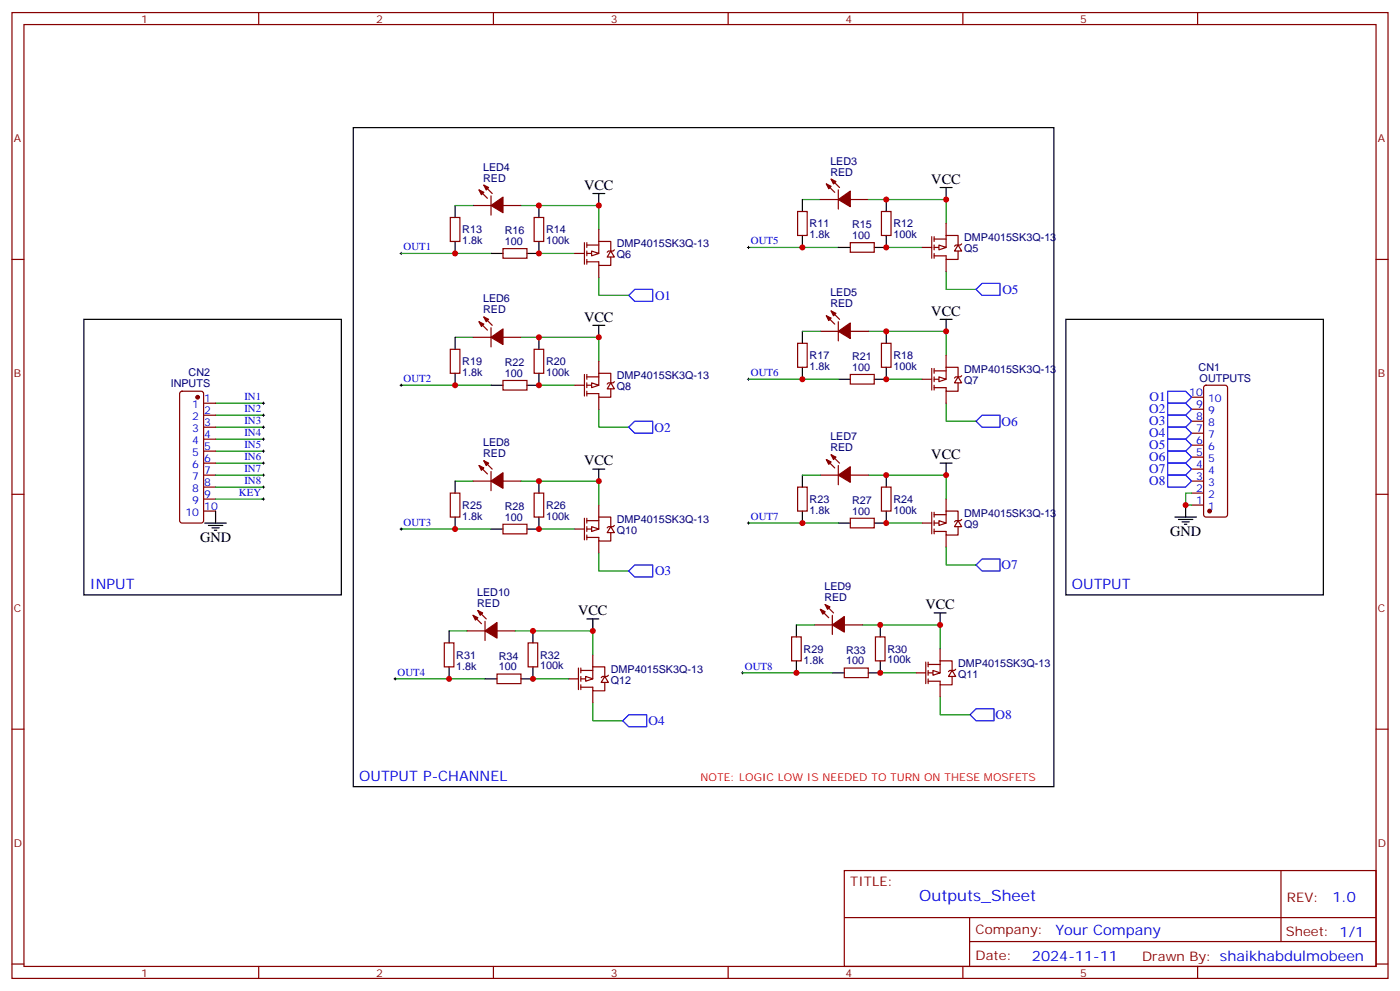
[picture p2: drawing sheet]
<svg xmlns="http://www.w3.org/2000/svg" width="412mm" height="292mm" viewBox="0 0 412 292" stroke-linecap="round" stroke-linejoin="round" font-family="sans-serif">
<g fill="none" stroke="#870000" stroke-width=".35">
<path d="M3.5 3.7h405.4v284.3h-405.4zM7.1 7.2h398.2v277.3h-398.2zM76.2 3.7v3.5M145.3 3.7v3.5M214.5 3.7v3.5M283.6 3.7v3.5M352.8 3.7v3.5M141.1 55.9l2.5 2.5M142.5 54.5l2.5 2.5M144.6 57.7v5.6M241.7 58.7h5.2M243.4 54.2l2.5 2.4"/>
<path d="M244.8 52.7l2.5 2.5M246.9 55.9v5.7M250.5 58.7h5.3M3.5 76.4h3.6M132.6 64h2.9v7.1h-2.9zM139.3 60.5h5.3M148.2 73.2h7v2.8h-7zM148.2 60.5h5.3M157.3 64h2.9v7.1h-2.9zM169.3 74.6h2.9M172.2 71.4v6.4M172.9 71.4v1.4"/>
<path d="M172.9 73.9v1.4M172.9 76.4v1.4M172.9 72.1h3.5M176.4 71.1v3.5h-3.5M176.4 71.1h3.5v2.8M176.4 67.6v3.5M176.4 78.1v3.6M179.9 73.9l1.1 1.8h-2.1zM179.9 75.7v2.4h-3.5v-1h-3.5M181 73.6l-.4 .3h-1.4l-.3 .4M234.9 62.3h2.9v7h-2.9zM250.5 71.4h7v2.9h-7z"/>
<path d="M259.6 62.3h2.9v7h-2.9zM405.3 76.4h3.6M139.3 99.3h5.3M141.1 94.7l2.5 2.5M142.5 93.3l2.5 2.5M144.6 96.5v5.6M148.2 99.3h5.3M241.7 97.5h5.2M243.4 93l2.5 2.4M244.8 91.5l2.5 2.5M246.9 94.7v5.7M250.5 97.5h5.3"/>
<path d="M53.2 115.4l.4-.2h5.7l.5 .2 .2 .5v37.4l-.3 .5-.4 .2h-5.7l-.5-.2-.2-.5v-37.4zM60 118.7h3.5M132.6 102.8h2.9v7.1h-2.9zM148.2 112h7v2.8h-7zM157.3 102.8h2.9v7.1h-2.9zM234.9 101.1h2.9v7h-2.9zM250.5 110.2h7v2.9h-7zM259.6 101.1h2.9v7h-2.9zM351 116.9h3.5M354.8 113.6l.4-.2h5.7l.5 .2 .2 .5v37.4l-.2 .5-.5 .2h-5.7l-.5-.2-.2-.5v-37.4zM60 122.2h3.5M60 125.8h3.5"/>
<path d="M60 129.3h3.5M60 132.8h3.5M60 136.3h3.5M60 139.9h3.5M141.1 137.1l2.5 2.4M142.5 135.6l2.5 2.5M144.6 138.8v5.7M241.7 139.9h5.2M243.4 135.3l2.5 2.5M244.8 133.9l2.5 2.4M246.9 137.1v5.6M250.5 139.9h5.3"/>
<path d="M351 138.1h3.5M351 134.6h3.5M351 131.1h3.5M351 127.5h3.5M351 124h3.5M351 120.5h3.5M3.5 145.5h3.6M60 143.4h3.5M60 146.9h3.5M60 150.5h3.5M132.6 145.2h2.9v7h-2.9zM139.3 141.6h5.3"/>
<path d="M148.2 154.3h7v2.9h-7zM148.2 141.6h5.3M157.3 145.2h2.9v7h-2.9zM234.9 143.4h2.9v7.1h-2.9zM250.5 152.6h7v2.8h-7zM259.6 143.4h2.9v7.1h-2.9zM351 148.7h3.5M351 145.2h3.5M351 141.6h3.5M405.3 145.5h3.6M140.8 179.7l2.4 2.5M241.7 179.4l2.4 2.5"/>
<path d="M243.1 178l2.4 2.4M130.9 189.3h2.8v7h-2.8zM137.6 185.7h5.3M139.3 181.2l2.5 2.4M142.9 182.9v5.7M146.4 198.4h7.1v2.9h-7.1zM146.4 185.7h5.3M155.6 189.3h2.8v7h-2.8zM233.2 187.5h2.8v7.1h-2.8zM239.9 184h5.3M245.2 181.2v5.6M248.7 196.7h7.1v2.8h-7.1z"/>
<path d="M248.7 184h5.3M257.9 187.5h2.8v7.1h-2.8zM3.5 214.7h3.6M405.3 214.7h3.6M248.7 256.3h156.6v28.2h-156.6zM377.3 256.3v20.9M248.7 270.1h156.5M285.6 277.2h119.6M285.6 270.1v14.2M3.5 283.8h3.6M76.2 284.5v3.5M145.3 284.5v3.5"/>
<path d="M214.5 284.5v3.5M283.6 284.5v3.5M352.8 284.5v3.5M405.3 283.8h3.6"/>
</g>
<g fill="none" stroke="#008700" stroke-width=".35">
<path d="M236.4 58.7h5.3M255.8 58.7h22.9v7.1M118.2 74.6h26.4M134.1 60.5h5.2M153.5 60.5h22.9v7.1M158.7 74.6h10.6M220.5 72.8h26.4M261.1 72.8h10.5M278.7 79.9v5.3h8.8M134.1 99.3h5.2M153.5 99.3h22.9v7.1M176.4 81.7v5.3h8.8"/>
<path d="M236.4 97.5h5.3M255.8 97.5h22.9v7.1M63.5 118.7h14.1M118.2 113.4h26.4M158.7 113.4h10.6M220.5 111.7h26.4M261.1 111.7h10.5M278.7 118.7v5.3h8.8M63.5 122.2h14.1M63.5 125.8h14.1M63.5 129.3h14.1M63.5 132.8h14.1"/>
<path d="M63.5 136.3h14.1M63.5 139.9h14.1M176.4 120.5v5.3h8.8M236.4 139.9h5.3M255.8 139.9h22.9v7M63.5 143.4h14.1M63.5 146.9h14.1M118.2 155.8h26.4M134.1 141.6h5.2M153.5 141.6h22.9v7.1M158.7 155.8h10.6M220.5 154h26.4"/>
<path d="M261.1 154h10.5M351 145.2h-1.8v3.5h1.8M176.4 162.8v5.3h8.8M278.7 161v5.3h8.8M116.4 199.8h26.5M132.3 185.7h5.3M151.7 185.7h22.9v7.1M157 199.8h10.6M218.7 198.1h26.5M234.6 184h5.3M254 184h22.9v7M259.3 198.1h10.6"/>
<path d="M174.6 206.9v5.3h8.8M276.9 205.1v5.3h8.9"/>
</g>
<g fill="none" stroke="#000" stroke-width=".29">
<path d="M117.8 74.6h.7M118.2 74.3v.7M220.1 72.8h.7M220.5 72.5v.7M77.3 118.7h.7M77.6 118.4v.7M117.8 113.4h.7M118.2 113.1v.7M220.1 111.7h.7M220.5 111.3v.7M77.3 122.2h.7M77.3 125.8h.7"/>
<path d="M77.3 129.3h.7M77.3 132.8h.7M77.3 136.3h.7M77.3 139.9h.7M77.6 121.9v.7M77.6 125.4v.7M77.6 128.9v.7M77.6 132.5v.7M77.6 136v.7M77.6 139.5v.7M77.3 143.4h.7M77.3 146.9h.7"/>
<path d="M77.6 143.1v.7M77.6 146.6v.7M117.8 155.8h.7M118.2 155.4v.7M220.1 154h.7M220.5 153.6v.7M116.1 199.8h.7M116.4 199.5v.7M218.4 198.1h.7M218.7 197.7v.7"/>
</g>
<g fill="none" stroke="#000" stroke-width=".35">
<path d="M104.1 37.6h206.3v194h-206.3zM174.6 57h3.6M176.4 57v3.5M236.4 58.7v3.6M261.1 58.7v3.6M276.9 55.2h3.6M278.7 55.2v3.5M134.1 60.5v3.5M134.1 71.1v3.5M144.6 74.6h3.6M158.7 60.5v3.5M158.7 71.1v3.5h-3.5"/>
<path d="M236.4 69.3v3.5M246.9 72.8h3.6M261.1 69.3v3.5h-3.6M24.7 94h75.8v81.2h-75.8zM134.1 99.3v3.5M158.7 99.3v3.5M174.6 95.8h3.6M176.4 95.8v3.5M236.4 97.5v3.6M261.1 97.5v3.6M276.9 94h3.6M278.7 94v3.5"/>
<path d="M314 94h75.8v81.2h-75.8zM134.1 109.9v3.5M144.6 113.4h3.6M158.7 109.9v3.5h-3.5M236.4 108.1v3.6M246.9 111.7h3.6M261.1 108.1v3.6h-3.6M174.6 138.1h3.6M176.4 138.1v3.5M236.4 139.9v3.5M261.1 139.9v3.5M276.9 136.3h3.6"/>
<path d="M278.7 136.3v3.6M60.3 154h6.4M61.4 154.7h4.2M62.4 155.4h2.2M63.1 156.1h.8M63.5 150.5v3.5M134.1 141.6v3.6M134.1 152.2v3.6M144.6 155.8h3.6M158.7 141.6v3.6M158.7 152.2v3.6h-3.5M236.4 150.5v3.5"/>
<path d="M246.9 154h3.6M261.1 150.5v3.5h-3.6M346.1 152.2h6.3M347.1 152.9h4.3M348.2 153.6h2.1M348.9 154.3h.7M349.2 148.7v3.5M132.3 185.7v3.6M132.3 196.3v3.5M142.9 199.8h3.5M157 196.3v3.5h-3.5M157 185.7v3.6"/>
<path d="M172.9 182.2h3.5M174.6 182.2v3.5M234.6 184v3.5M234.6 194.6v3.5M245.2 198.1h3.5M259.3 184v3.5M259.3 194.6v3.5h-3.5M275.2 180.4h3.5M276.9 180.4v3.6"/>
</g>
<g fill="#870000" stroke="#870000" stroke-width=".35">
<path d="M141.1 55.9l1.4 .7-.7 .7z"/>
<path d="M142.5 54.5l1.4 .7-.7 .7z"/>
<path d="M144.6 60.5l3.6-2.5v4.6z"/>
<path d="M141.1 94.7l1.4 .7-.7 .7z"/>
<path d="M142.5 93.3l1.4 .7-.7 .7z"/>
<path d="M144.6 99.3l3.6-2.5v4.6z"/>
<path d="M141.1 137.1l1.4 .7-.7 .7z"/>
<path d="M142.5 135.6l1.4 .7-.7 .8z"/>
<path d="M144.6 141.6l3.6-2.4v4.6z"/>
<path d="M139.3 181.2l1.5 .7-.7 .7z"/>
<path d="M140.8 179.7l1.4 .7-.7 .8z"/>
<path d="M142.9 185.7l3.5-2.4v4.6z"/>
<path d="M241.7 179.4l1.4 .7-.7 .7z"/>
<path d="M243.1 178l1.4 .7-.7 .7z"/>
<path d="M245.2 184l3.5-2.5v4.6z"/>
<path d="M243.4 135.3l1.4 .7-.7 .7z"/>
<path d="M244.8 133.9l1.4 .7-.7 .7z"/>
<path d="M246.9 139.9l3.6-2.5v4.6z"/>
<path d="M243.4 93l1.4 .7-.7 .7z"/>
<path d="M244.8 91.5l1.4 .8-.7 .7z"/>
<path d="M246.9 97.5l3.6-2.4v4.6z"/>
<path d="M243.4 54.2l1.4 .7-.7 .7z"/>
<path d="M244.8 52.7l1.4 .7-.7 .8z"/>
<path d="M246.9 58.7l3.6-2.4v4.6z"/>
<circle cx="58.2" cy="116.9" r=".53"/>
<circle cx="356.3" cy="150.5" r=".53"/>
</g>
<g fill="none" stroke="#00f" stroke-width=".35">
<path d="M185.2 87l1.8-1.8h5.3v3.5h-5.3zM287.5 85.2l1.8-1.8h5.3v3.6h-5.3zM344 115.2h5.2l1.8 1.7-1.8 1.8h-5.2zM344 118.7h5.2l1.8 1.8-1.8 1.7h-5.2zM185.2 125.8l1.8-1.8h5.3v3.5h-5.3zM287.5 124l1.8-1.8h5.3v3.6h-5.3zM344 122.2h5.2l1.8 1.8-1.8 1.8h-5.2zM344 125.8h5.2l1.8 1.7-1.8 1.8h-5.2zM344 129.3h5.2l1.8 1.8-1.8 1.7h-5.2zM344 132.8h5.2l1.8 1.8-1.8 1.7h-5.2zM344 136.3h5.2l1.8 1.8-1.8 1.8h-5.2zM344 139.9h5.2l1.8 1.7-1.8 1.8h-5.2z"/>
<path d="M185.2 168.1l1.8-1.8h5.3v3.6h-5.3zM287.5 166.3l1.8-1.7h5.3v3.5h-5.3zM183.4 212.2l1.8-1.8h5.3v3.6h-5.3zM285.8 210.4l1.7-1.7h5.3v3.5h-5.3z"/>
</g>
<path d="M174.3 73.9l2.1 .7-2.1 .7z" fill="#fff" stroke="#870000" stroke-width=".35"/>
<g fill="none" stroke="#870000" stroke-width=".35">
<path d="M169.3 113.4h2.9M172.2 110.2v6.4M172.9 110.2v1.5M172.9 112.7v1.4M172.9 115.2v1.4M172.9 110.9h3.5M176.4 109.9v3.5h-3.5M176.4 109.9h3.5v2.8M176.4 106.4v3.5M176.4 116.9v3.6M179.9 112.7l1.1 1.8h-2.1zM179.9 114.5v2.4h-3.5v-1h-3.5"/>
<path d="M181 112.4l-.4 .3h-1.4l-.3 .4"/>
</g>
<path d="M174.3 112.7l2.1 .7-2.1 .7z" fill="#fff" stroke="#870000" stroke-width=".35"/>
<g fill="none" stroke="#870000" stroke-width=".35">
<path d="M169.3 155.8h2.9M172.2 152.6v6.3M172.9 152.6v1.4M172.9 155v1.5M172.9 157.5v1.4M172.9 153.3h3.5M176.4 152.2v3.6h-3.5M176.4 152.2h3.5v2.8M176.4 148.7v3.5M176.4 159.3v3.5M179.9 155l1.1 1.8h-2.1zM179.9 156.8v2.5h-3.5v-1.1h-3.5"/>
<path d="M181 154.7l-.4 .3h-1.4l-.3 .4"/>
</g>
<path d="M174.3 155l2.1 .8-2.1 .7z" fill="#fff" stroke="#870000" stroke-width=".35"/>
<g fill="none" stroke="#870000" stroke-width=".35">
<path d="M167.6 199.8h2.8M170.4 196.7v6.3M171.1 196.7v1.4M171.1 199.1v1.5M171.1 197.4h3.5M174.6 196.3v3.5h-3.5M174.6 196.3h3.6v2.8M174.6 192.8v3.5M178.2 199.1l1 1.8h-2.1zM179.2 198.8l-.3 .3h-1.5l-.3 .4M171.1 201.6v1.4M174.6 203.4v3.5"/>
<path d="M178.2 200.9v2.5h-3.6v-1.1h-3.5"/>
</g>
<path d="M172.5 199.1l2.1 .7-2.1 .8z" fill="#fff" stroke="#870000" stroke-width=".35"/>
<g fill="none" stroke="#870000" stroke-width=".35">
<path d="M269.9 198.1h2.8M272.7 194.9v6.4M273.4 194.9v1.4M273.4 197.4v1.4M273.4 199.8v1.5M273.4 195.6h3.5M276.9 194.6v3.5h-3.5M276.9 194.6h3.6v2.8M276.9 191v3.6M280.5 197.4l1 1.7h-2.1zM280.5 199.1v2.5h-3.6v-1h-3.5M281.5 197l-.3 .4h-1.4l-.4 .3"/>
<path d="M276.9 201.6v3.5"/>
</g>
<path d="M274.8 197.4l2.1 .7-2.1 .7z" fill="#fff" stroke="#870000" stroke-width=".35"/>
<g fill="none" stroke="#870000" stroke-width=".35">
<path d="M271.6 154h2.9M274.5 150.8v6.4M275.2 150.8v1.4M275.2 153.3v1.4M275.2 155.8v1.4M275.2 151.5h3.5M278.7 150.5v3.5h-3.5M278.7 150.5h3.5v2.8M278.7 146.9v3.6M278.7 157.5v3.5M282.2 153.3l1.1 1.7h-2.1zM282.2 155v2.5h-3.5v-1h-3.5"/>
<path d="M283.3 152.9l-.4 .4h-1.4l-.3 .3"/>
</g>
<path d="M276.6 153.3l2.1 .7-2.1 .7z" fill="#fff" stroke="#870000" stroke-width=".35"/>
<g fill="none" stroke="#870000" stroke-width=".35">
<path d="M271.6 111.7h2.9M274.5 108.5v6.3M275.2 108.5v1.4M275.2 110.9v1.5M275.2 113.4v1.4M275.2 109.2h3.5M278.7 108.1v3.6h-3.5M278.7 108.1h3.5v2.8M278.7 104.6v3.5M278.7 115.2v3.5M282.2 110.9l1.1 1.8h-2.1zM282.2 112.7v2.5h-3.5v-1.1h-3.5"/>
<path d="M283.3 110.6l-.4 .3h-1.4l-.3 .4"/>
</g>
<path d="M276.6 110.9l2.1 .8-2.1 .7z" fill="#fff" stroke="#870000" stroke-width=".35"/>
<g fill="none" stroke="#870000" stroke-width=".35">
<path d="M271.6 72.8h2.9M274.5 69.7v6.3M275.2 69.7v1.4M275.2 72.1v1.5M275.2 74.6v1.4M275.2 70.4h3.5M278.7 69.3v3.5h-3.5M278.7 69.3h3.5v2.8M278.7 65.8v3.5M278.7 76.4v3.5M282.2 72.1l1.1 1.8h-2.1zM282.2 73.9v2.5h-3.5v-1.1h-3.5"/>
<path d="M283.3 71.8l-.4 .3h-1.4l-.3 .4"/>
</g>
<path d="M276.6 72.1l2.1 .7-2.1 .8z" fill="#fff" stroke="#870000" stroke-width=".35"/>
<g fill="#c00">
<circle cx="176.4" cy="60.5" r=".88"/>
<circle cx="158.8" cy="74.6" r=".88"/>
<circle cx="134.1" cy="74.6" r=".88"/>
<circle cx="158.8" cy="60.5" r=".88"/>
<circle cx="349.3" cy="148.7" r=".88"/>
<circle cx="158.8" cy="99.3" r=".88"/>
<circle cx="134.1" cy="113.4" r=".88"/>
<circle cx="158.8" cy="113.4" r=".88"/>
<circle cx="176.4" cy="99.3" r=".88"/>
<circle cx="158.8" cy="141.6" r=".88"/>
<circle cx="134.1" cy="155.8" r=".88"/>
<circle cx="158.8" cy="155.8" r=".88"/>
<circle cx="176.4" cy="141.6" r=".88"/>
<circle cx="157" cy="185.7" r=".88"/>
<circle cx="132.3" cy="199.8" r=".88"/>
<circle cx="157" cy="199.8" r=".88"/>
<circle cx="174.6" cy="185.7" r=".88"/>
<circle cx="276.9" cy="184" r=".88"/>
<circle cx="259.3" cy="198.1" r=".88"/>
<circle cx="234.6" cy="198.1" r=".88"/>
<circle cx="259.3" cy="184" r=".88"/>
<circle cx="278.7" cy="139.9" r=".88"/>
<circle cx="261.1" cy="154" r=".88"/>
<circle cx="236.4" cy="154" r=".88"/>
<circle cx="261.1" cy="139.9" r=".88"/>
<circle cx="278.7" cy="97.5" r=".88"/>
<circle cx="261.1" cy="111.7" r=".88"/>
<circle cx="236.4" cy="111.7" r=".88"/>
<circle cx="261.1" cy="97.5" r=".88"/>
<circle cx="261.1" cy="58.7" r=".88"/>
<circle cx="236.4" cy="72.8" r=".88"/>
<circle cx="261.1" cy="72.8" r=".88"/>
<circle cx="278.7" cy="58.7" r=".88"/>
</g>
<text font-size="4.6" fill="#00f" x="270.8" y="265.3">Outputs_Sheet</text>
<g font-size="4.2">
<text x="172" y="55.9">VCC</text>
<text x="274.3" y="54.1">VCC</text>
<text x="172" y="94.7">VCC</text>
<text x="274.3" y="92.9">VCC</text>
<text x="172" y="137">VCC</text>
<text x="274.3" y="135.2">VCC</text>
<text x="58.9" y="159.6">GND</text>
<text x="344.7" y="157.9">GND</text>
<text x="272.6" y="179.3">VCC</text>
<text x="170.3" y="181.1">VCC</text>
</g>
<g font-size="4.2" fill="#00f">
<text x="26.5" y="173.4">INPUT</text>
<text x="315.7" y="173.4">OUTPUT</text>
<text x="105.8" y="229.8">OUTPUT P-CHANNEL</text>
<text x="392.5" y="265.6">1.0</text>
<text x="310.9" y="275.1">Your Company</text>
<text x="304" y="282.9">2024-11-11</text>
</g>
<g font-size="3.9" fill="#00f">
<text x="193" y="88.2">O1</text>
<text x="295.3" y="86.5">O5</text>
<text x="338.7" y="118.2">O1</text>
<text x="295" y="125.3">O6</text>
<text x="338.5" y="121.7">O2</text>
<text x="338.5" y="125.3">O3</text>
<text x="192.8" y="127.1">O2</text>
<text x="338.5" y="128.8">O4</text>
<text x="338.5" y="132.3">O5</text>
<text x="338.5" y="135.8">O6</text>
<text x="338.5" y="139.4">O7</text>
<text x="338.5" y="142.9">O8</text>
<text x="295" y="167.6">O7</text>
<text x="193" y="169.4">O3</text>
<text x="191.1" y="213.5">O4</text>
<text x="293.3" y="211.7">O8</text>
</g>
<g font-size="3.9" fill="#800">
<text x="250.5" y="260.9">TITLE:</text>
<text x="379.1" y="265.6">REV:</text>
<text x="287.4" y="275.1">Company:</text>
<text x="378.7" y="275.7">Sheet: 1/1</text>
<text x="287.4" y="282.8">Date:</text>
<text x="336.4" y="282.8">Drawn By: shaikhabdulmobeen</text>
</g>
<g font-size="3.2" fill="#800">
<text x="41.6" y="6.7">1</text>
<text x="110.8" y="6.7">2</text>
<text x="179.9" y="6.7">3</text>
<text x="249.1" y="6.7">4</text>
<text x="318.2" y="6.7">5</text>
<text x="4.1" y="41.8">A</text>
<text x="405.9" y="41.8">A</text>
<text x="4.1" y="110.9">B</text>
<text x="405.9" y="110.9">B</text>
<text x="4.1" y="180.1">C</text>
<text x="405.9" y="180.1">C</text>
<text x="4.1" y="249.2">D</text>
<text x="405.9" y="249.2">D</text>
<text x="41.6" y="287.5">1</text>
<text x="110.8" y="287.5">2</text>
<text x="179.9" y="287.5">3</text>
<text x="249.1" y="287.5">4</text>
<text x="318.2" y="287.5">5</text>
</g>
<g font-size="3.2" fill="#000080">
<text x="142.3" y="53.4">RED</text>
<text x="142.3" y="50.2">LED4</text>
<text x="244.6" y="51.7">RED</text>
<text x="244.6" y="48.5">LED3</text>
<text x="136.2" y="71.9">1.8k</text>
<text x="136.2" y="68.7">R13</text>
<text x="148.7" y="69">R16</text>
<text x="160.9" y="71.9">100k</text>
<text x="160.9" y="68.7">R14</text>
<text x="238.5" y="70.1">1.8k</text>
<text x="238.5" y="66.9">R11</text>
<text x="251" y="70.4">100</text>
<text x="251" y="67.3">R15</text>
<text x="263.2" y="70.1">100k</text>
<text x="263.2" y="67">R12</text>
<text x="284" y="71.1">DMP4015SK3Q-13</text>
<text x="148.7" y="72.1">100</text>
<text x="181.7" y="72.8">DMP4015SK3Q-13</text>
<text x="181.7" y="76">Q6</text>
<text x="284" y="74.3">Q5</text>
<text x="142.3" y="89">LED6</text>
<text x="244.6" y="87.3">LED5</text>
<text x="142.3" y="92.3">RED</text>
<text x="244.6" y="90.5">RED</text>
<text x="136.2" y="107.5">R19</text>
<text x="148.7" y="107.8">R22</text>
<text x="160.9" y="107.5">R20</text>
<text x="238.5" y="105.7">R17</text>
<text x="251" y="106.1">R21</text>
<text x="263.2" y="105.8">R18</text>
<text x="55.6" y="110.8">CN2</text>
<text x="136.2" y="110.7">1.8k</text>
<text x="148.7" y="110.9">100</text>
<text x="160.9" y="110.7">100k</text>
<text x="181.7" y="111.7">DMP4015SK3Q-13</text>
<text x="238.5" y="108.9">1.8k</text>
<text x="251" y="109.2">100</text>
<text x="263.2" y="108.9">100k</text>
<text x="284" y="109.9">DMP4015SK3Q-13</text>
<text x="284" y="113.1">Q7</text>
<text x="353.1" y="109.1">CN1</text>
<text x="353.4" y="112.4">OUTPUTS</text>
<text x="50.3" y="114">INPUTS</text>
<text x="181.7" y="114.8">Q8</text>
<text x="142.3" y="131.4">LED8</text>
<text x="244.6" y="129.6">LED7</text>
<text x="142.3" y="134.6">RED</text>
<text x="244.6" y="132.8">RED</text>
<text x="136.2" y="149.8">R25</text>
<text x="160.9" y="149.9">R26</text>
<text x="238.5" y="148">R23</text>
<text x="251" y="148.4">R27</text>
<text x="263.2" y="148.1">R24</text>
<text x="136.2" y="153">1.8k</text>
<text x="148.7" y="153.3">100</text>
<text x="148.7" y="150.2">R28</text>
<text x="160.9" y="153">100k</text>
<text x="181.7" y="154">DMP4015SK3Q-13</text>
<text x="238.5" y="151.3">1.8k</text>
<text x="251" y="151.5">100</text>
<text x="263.2" y="151.2">100k</text>
<text x="284" y="152.2">DMP4015SK3Q-13</text>
<text x="284" y="155.4">Q9</text>
<text x="181.7" y="157.2">Q10</text>
<text x="242.8" y="173.7">LED9</text>
<text x="140.5" y="178.7">RED</text>
<text x="140.5" y="175.5">LED10</text>
<text x="242.8" y="176.9">RED</text>
<text x="134.4" y="197.1">1.8k</text>
<text x="134.4" y="193.9">R31</text>
<text x="146.9" y="197.4">100</text>
<text x="146.9" y="194.3">R34</text>
<text x="159.1" y="197.1">100k</text>
<text x="159.1" y="194">R32</text>
<text x="236.7" y="195.4">1.8k</text>
<text x="236.7" y="192.1">R29</text>
<text x="249.2" y="195.6">100</text>
<text x="249.2" y="192.5">R33</text>
<text x="261.4" y="195.3">100k</text>
<text x="261.4" y="192.2">R30</text>
<text x="282.2" y="196.3">DMP4015SK3Q-13</text>
<text x="179.9" y="198.1">DMP4015SK3Q-13</text>
<text x="179.9" y="201.3">Q12</text>
<text x="282.2" y="199.5">Q11</text>
</g>
<g font-size="3.2" fill="#00f">
<text x="221.2" y="72">OUT5</text>
<text x="118.9" y="73.7">OUT1</text>
<text x="118.9" y="112.5">OUT2</text>
<text x="221.2" y="110.8">OUT6</text>
<text x="60.1" y="118.4">1</text>
<text x="72" y="117.8">IN1</text>
<text x="350.3" y="116.6">10</text>
<text x="355.8" y="118.4">10</text>
<text x="56.7" y="120.1">1</text>
<text x="56.7" y="123.6">2</text>
<text x="60.1" y="121.9">2</text>
<text x="60.1" y="125.4">3</text>
<text x="72" y="121.4">IN2</text>
<text x="72" y="124.9">IN3</text>
<text x="352.3" y="123.6">8</text>
<text x="352.3" y="120.1">9</text>
<text x="355.8" y="125.4">8</text>
<text x="355.8" y="121.9">9</text>
<text x="56.7" y="127.2">3</text>
<text x="56.7" y="130.7">4</text>
<text x="60.1" y="128.9">4</text>
<text x="72" y="128.4">IN4</text>
<text x="72" y="131.9">IN5</text>
<text x="352.3" y="130.7">6</text>
<text x="352.3" y="127.2">7</text>
<text x="355.8" y="128.9">7</text>
<text x="56.7" y="134.2">5</text>
<text x="56.7" y="137.8">6</text>
<text x="60.1" y="132.5">5</text>
<text x="60.1" y="136">6</text>
<text x="72" y="135.5">IN6</text>
<text x="352.3" y="137.8">4</text>
<text x="352.3" y="134.2">5</text>
<text x="355.8" y="136">5</text>
<text x="355.8" y="132.5">6</text>
<text x="56.7" y="141.3">7</text>
<text x="60.1" y="139.5">7</text>
<text x="60.1" y="143.1">8</text>
<text x="72" y="139">IN7</text>
<text x="72" y="142.5">IN8</text>
<text x="352.3" y="141.3">3</text>
<text x="355.8" y="143.1">3</text>
<text x="355.8" y="139.5">4</text>
<text x="56.7" y="144.8">8</text>
<text x="56.7" y="148.3">9</text>
<text x="60.1" y="146.6">9</text>
<text x="70.4" y="146">KEY</text>
<text x="352.3" y="148.3">1</text>
<text x="352.3" y="144.8">2</text>
<text x="355.8" y="146.6">2</text>
<text x="54.6" y="151.9">10</text>
<text x="60.1" y="150.1">10</text>
<text x="118.9" y="154.9">OUT3</text>
<text x="221.2" y="153.1">OUT7</text>
<text x="355.8" y="150.1">1</text>
<text x="219.4" y="197.2">OUT8</text>
<text x="117.1" y="199">OUT4</text>
</g>
<text font-size="3.2" fill="#f00" x="206.4" y="229.8">NOTE: LOGIC LOW IS NEEDED TO TURN ON THESE MOSFETS</text>
</svg>
